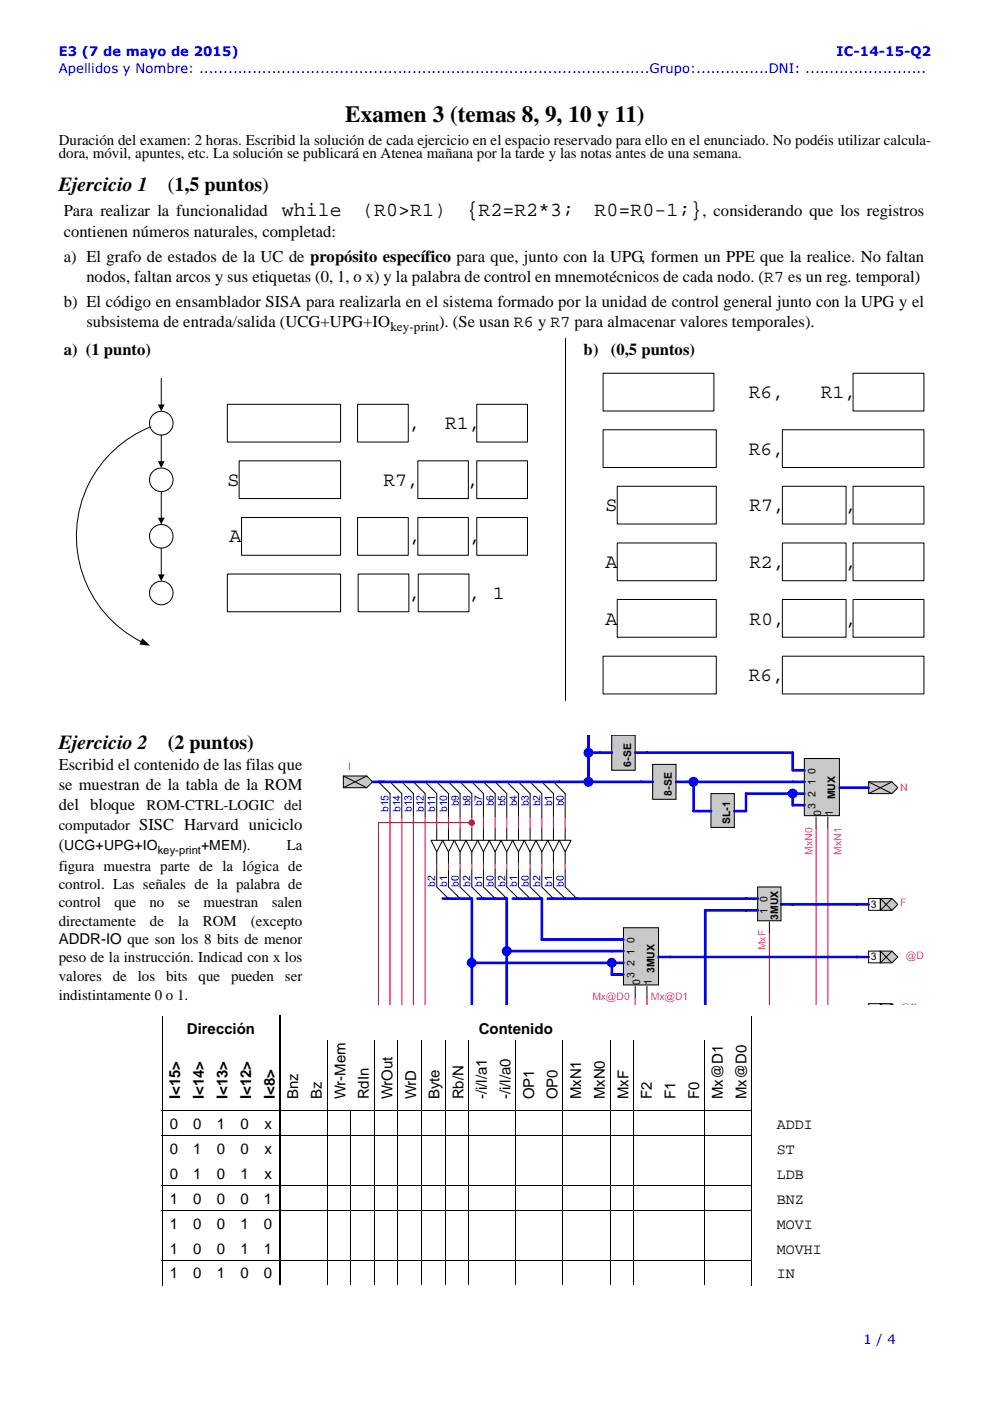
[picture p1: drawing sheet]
<svg xmlns="http://www.w3.org/2000/svg" width="210mm" height="297mm" viewBox="0 0 210 297" stroke-linecap="round" stroke-linejoin="round" font-family="sans-serif">
<g fill="none" stroke="#000" stroke-width=".21">
<path d="M120 71.8v76.8M34.4 215.3v20.1M159.3 215.3v20.1M34.2 235.5h125.2M34.4 235.5v37M69.3 220.6v51.9M74.3 235.4v37.1M79.4 220.6v51.9M84.4 220.6v51.9M89.4 220.6v51.9M94.4 220.6v51.9M99.4 220.6v51.9"/>
<path d="M109.3 220.6v51.9M119.3 220.6v51.9M129.4 220.6v51.9M134.4 220.6v51.9M149.4 220.6v51.9M159.3 235.5v37M34.3 240.7h125.1M34.3 251.3h125.1M34.3 256.6h125.1M34.3 267.2h125.1"/>
</g>
<path d="M59.4 215.3v57.2" fill="none" stroke="#000" stroke-width=".34"/>
<path d="M12.4 76.4h104.2v65.3h-104.2z" fill="#fff"/>
<circle cx="34.2" cy="89.7" r="2.51" fill="#fff"/>
<circle cx="34.2" cy="89.7" r="2.51" fill="none" stroke="#000" stroke-width=".21"/>
<circle cx="34.2" cy="101.7" r="2.5" fill="#fff"/>
<circle cx="34.2" cy="101.7" r="2.5" fill="none" stroke="#000" stroke-width=".21"/>
<circle cx="34.2" cy="113.7" r="2.5" fill="#fff"/>
<g fill="none" stroke="#000" stroke-width=".21">
<path d="M34.2 80.2v5.8M34.2 92.2v5.8M34.2 116.2v5.8"/>
<circle cx="34.2" cy="113.7" r="2.5"/>
</g>
<path d="M33.5 97.8h1.4l-.7 1.4zM33.5 85.8h1.4l-.7 1.4zM33.5 121.8h1.4l-.7 1.4z" fill="#000"/>
<circle cx="34.2" cy="125.7" r="2.5" fill="#fff"/>
<g fill="none" stroke="#000" stroke-width=".21">
<path d="M31.8 90.5a25 25 0 0 0-15.6 22.2 25 25 0 0 0 13.8 23.4M48.2 85.7h24v8h-24zM50.7 97.7h21.5v8h-21.5zM75.8 85.7h10.8v8h-10.8zM88.6 97.7h10.7v8h-10.7zM101.1 85.7h10.7v8h-10.7zM101.1 97.7h10.7v8h-10.7zM34.2 104.2v5.8M51.2 109.7h21v8h-21zM75.8 109.7h10.8v8h-10.8zM88.6 109.7h10.7v8h-10.7zM101.1 109.7h10.7v8h-10.7z"/>
<path d="M48.2 121.7h24v8h-24zM75.9 121.7h10.8v8h-10.8zM88.7 121.7h10.7v8h-10.7z"/>
<circle cx="34.2" cy="125.7" r="2.5"/>
</g>
<path d="M33.5 109.8h1.4l-.7 1.4zM30.2 135.3l1.6 1.6-2.2-.2z" fill="#000"/>
<path d="M123.9 76.4h73.2v71.6h-73.2z" fill="#fff"/>
<g fill="none" stroke="#000" stroke-width=".21">
<path d="M127.9 79.1h23.5v8h-23.5zM180.9 79.1h15v8h-15zM127.9 91.1h24v8h-24zM165.9 91.1h30v8h-30zM130.9 115.1h21v8h-21zM130.9 103.1h21v8h-21zM165.9 103.1h13.5v8h-13.5zM165.9 115.1h13.5v8h-13.5zM180.9 103.1h15v8h-15zM180.9 115.1h15v8h-15zM127.9 139.1h24v8h-24zM130.9 127.1h21v8h-21z"/>
<path d="M165.9 139.1h30v8h-30zM165.9 127.1h13.5v8h-13.5zM180.9 127.1h15v8h-15z"/>
</g>
<path d="M64 156h133.5v57.1h-133.5z" fill="#fff"/>
<path d="M184.2 165.8h4.9l1.3 1.2-1.3 1.3h-4.9z" fill-rule="evenodd" fill="#c8c8c8"/>
<path d="M184.2 165.8h4.9l1.3 1.2-1.3 1.3h-4.9zM184.2 165.8l4.9 2.5M189.1 165.8l-4.9 2.5" fill="none" stroke="#000" stroke-width=".21"/>
<path d="M72.8 164.5h4.9l1.3 1.3-1.3 1.2h-4.9z" fill-rule="evenodd" fill="#c8c8c8"/>
<g fill="none" stroke="#000" stroke-width=".21">
<path d="M72.8 164.5h4.9l1.3 1.3-1.3 1.2h-4.9zM72.8 164.5l4.9 2.5M77.7 164.5l-4.9 2.5M80.2 165.8l2.5 2.5M82.7 165.8l2.5 2.5M85.2 165.8l2.4 2.5M87.6 165.8l2.5 2.5M90.1 165.8l2.5 2.5M92.6 165.8l2.5 2.5M95.1 165.8l2.4 2.5M97.5 165.8l2.5 2.5M100 165.8l2.5 2.5"/>
<path d="M102.5 165.8l2.5 2.5M105 165.8l2.4 2.5M107.4 165.8l2.5 2.5M109.9 165.8l2.5 2.5M112.4 165.8l2.5 2.5M114.9 165.8l2.4 2.5M117.3 165.8l2.5 2.5"/>
</g>
<path d="M118.6 178.2h2.5l-1.3 2.4z" fill="#fff"/>
<path d="M118.6 178.2h2.5l-1.3 2.4z" fill="none" stroke="#000" stroke-width=".21"/>
<path d="M116.1 178.2h2.5l-1.3 2.4z" fill="#fff"/>
<path d="M116.1 178.2h2.5l-1.3 2.4z" fill="none" stroke="#000" stroke-width=".21"/>
<path d="M113.6 178.2h2.5l-1.2 2.4z" fill="#fff"/>
<path d="M113.6 178.2h2.5l-1.2 2.4zM114.9 188.1l2.4 2.4M117.3 188.1l2.5 2.4M119.8 188.1l2.5 2.4" fill="none" stroke="#000" stroke-width=".21"/>
<path d="M111.2 178.2h2.4l-1.2 2.4z" fill="#fff"/>
<path d="M111.2 178.2h2.4l-1.2 2.4z" fill="none" stroke="#000" stroke-width=".21"/>
<path d="M108.7 178.2h2.5l-1.3 2.4z" fill="#fff"/>
<path d="M108.7 178.2h2.5l-1.3 2.4z" fill="none" stroke="#000" stroke-width=".21"/>
<path d="M106.2 178.2h2.5l-1.3 2.4z" fill="#fff"/>
<path d="M106.2 178.2h2.5l-1.3 2.4zM107.4 188.1l2.5 2.4M109.9 188.1l2.5 2.4M112.4 188.1l2.5 2.4" fill="none" stroke="#000" stroke-width=".21"/>
<path d="M103.7 178.2h2.5l-1.2 2.4z" fill="#fff"/>
<path d="M103.7 178.2h2.5l-1.2 2.4z" fill="none" stroke="#000" stroke-width=".21"/>
<path d="M101.3 178.2h2.4l-1.2 2.4z" fill="#fff"/>
<path d="M101.3 178.2h2.4l-1.2 2.4z" fill="none" stroke="#000" stroke-width=".21"/>
<path d="M98.8 178.2h2.5l-1.3 2.4z" fill="#fff"/>
<path d="M98.8 178.2h2.5l-1.3 2.4zM100 188.1l2.5 2.4M102.5 188.1l2.5 2.4M105 188.1l2.4 2.4" fill="none" stroke="#000" stroke-width=".21"/>
<path d="M96.3 178.2h2.5l-1.3 2.4z" fill="#fff"/>
<path d="M96.3 178.2h2.5l-1.3 2.4z" fill="none" stroke="#000" stroke-width=".21"/>
<path d="M93.8 178.2h2.5l-1.2 2.4z" fill="#fff"/>
<path d="M93.8 178.2h2.5l-1.2 2.4z" fill="none" stroke="#000" stroke-width=".21"/>
<path d="M91.4 178.2h2.4l-1.2 2.4z" fill="#fff"/>
<path d="M91.4 178.2h2.4l-1.2 2.4zM92.6 188.1l2.5 2.4M95.1 188.1l2.4 2.4M97.5 188.1l2.5 2.4" fill="none" stroke="#000" stroke-width=".21"/>
<path d="M138.4 162.1h4.9v7.4h-4.9z" fill="#c8c8c8"/>
<path d="M138.4 162.1h4.9v7.4h-4.9z" fill="none" stroke="#000" stroke-width=".21"/>
<path d="M129.7 156h5v7.3h-5z" fill="#c8c8c8"/>
<path d="M129.7 156v7.3h5v-7.3" fill="none" stroke="#000" stroke-width=".21"/>
<path d="M170.5 160.8h7.5v12.1h-7.5z" fill="#c8c8c8"/>
<path d="M170.5 160.8h7.5v12.1h-7.5z" fill="none" stroke="#000" stroke-width=".21"/>
<path d="M150.7 168.3h5v7.1h-5z" fill="#c8c8c8"/>
<path d="M150.7 168.3h5v7.1h-5z" fill="none" stroke="#000" stroke-width=".21"/>
<path d="M186.7 190.5h2.4l1.3 1.3-1.3 1.2h-2.4z" fill-rule="evenodd" fill="#c8c8c8"/>
<path d="M186.7 190.5h2.4l1.3 1.3-1.3 1.2h-2.4zM186.7 190.5l2.4 2.5M189.1 190.5l-2.4 2.5" fill="none" stroke="#000" stroke-width=".21"/>
<path d="M184.2 190.5h2.4v2.5h-2.4z" fill="#fff"/>
<path d="M184.2 190.5h2.4v2.5h-2.4z" fill="none" stroke="#000" stroke-width=".21"/>
<path d="M160.6 188.1h5v7.1h-5z" fill="#c8c8c8"/>
<path d="M160.6 188.1h5v7.1h-5z" fill="none" stroke="#000" stroke-width=".21"/>
<path d="M186.7 201.7h2.4l1.3 1.2-1.3 1.2h-2.4z" fill-rule="evenodd" fill="#c8c8c8"/>
<path d="M186.7 201.7h2.4l1.3 1.2-1.3 1.2h-2.4zM186.7 201.7l2.4 2.4M189.1 201.7l-2.4 2.4" fill="none" stroke="#000" stroke-width=".21"/>
<path d="M184.2 201.7h2.4v2.4h-2.4z" fill="#fff"/>
<path d="M184.2 201.7h2.4v2.4h-2.4z" fill="none" stroke="#000" stroke-width=".21"/>
<path d="M186.7 212.8h2.4l1.3 .3h-3.7z" fill-rule="evenodd" fill="#c8c8c8"/>
<path d="M186.7 213.1v-.3h2.4l.3 .3M186.7 212.8l.2 .3M189.1 212.8l-.3 .3" fill="none" stroke="#000" stroke-width=".21"/>
<path d="M184.2 212.8h2.4v.3h-2.4z" fill="#fff"/>
<path d="M184.2 213.1v-.3h2.4v.3" fill="none" stroke="#000" stroke-width=".21"/>
<path d="M132.2 196.7h7.4v12.1h-7.4z" fill="#c8c8c8"/>
<g fill="none" stroke="#000" stroke-width=".21">
<path d="M82.7 168.3v4.9M87.6 168.3v4.9M90.1 168.3v4.9M92.6 168.3v4.9M92.6 175.7v2.5M95.1 168.3v4.9M95.1 175.7v2.5M97.5 168.3v4.9M97.5 175.7v2.5M100 168.3v4.9M100 175.7v2.5M102.5 168.3v4.9"/>
<path d="M102.5 175.7v2.5M105 168.3v4.9M105 175.7v2.5M107.4 168.3v4.9M107.4 175.7v2.5M109.9 168.3v4.9M109.9 175.7v2.5M112.4 168.3v4.9M112.4 175.7v2.5M114.9 168.3v4.9M114.9 175.7v2.5M117.3 168.3v4.9"/>
<path d="M117.3 175.7v2.5M119.8 168.3v4.9M119.8 175.7v2.5M92.6 180.6v2.5M92.6 184.3v3.8M95.1 180.6v2.5M95.1 184.3v3.8M97.5 180.6v2.5M97.5 184.3v3.8M100 180.6v2.5M100 184.3v3.8M102.5 180.6v2.5"/>
<path d="M102.5 184.3v3.8M105 180.6v2.5M105 184.3v3.8M107.4 180.6v2.5M107.4 184.3v3.8M109.9 180.6v2.5M109.9 184.3v3.8M112.4 180.6v2.5M112.4 184.3v3.8M114.9 180.6v2.5M114.9 184.3v3.8M117.3 180.6v2.5"/>
<path d="M117.3 184.3v3.8M119.8 180.6v2.5M119.8 184.3v3.8M132.2 196.7h7.4v12.1h-7.4z"/>
</g>
<g fill="none" stroke="#f00" stroke-width=".21">
<path d="M82.7 173.2v39.9M87.6 173.2v39.9M90.1 173.2v39.9M92.6 173.2v2.5M95.1 173.2v2.5M97.5 173.2v2.5M100 173.2v1.2h-19.8M102.5 173.2v2.5M105 173.2v2.5M107.4 173.2v2.5M109.9 173.2v2.5M112.4 173.2v2.5"/>
<path d="M114.9 173.2v2.5M117.3 173.2v2.5M119.8 173.2v2.5M92.6 183.1v1.2M95.1 183.1v1.2M97.5 183.1v1.2M100 183.1v1.2M102.5 183.1v1.2M105 183.1v1.2M107.4 183.1v1.2M109.9 183.1v1.2M112.4 183.1v1.2"/>
<path d="M114.9 183.1v1.2M117.3 183.1v1.2M119.8 183.1v1.2"/>
</g>
<circle cx="100" cy="174.4" r=".49" fill="#f00"/>
<circle cx="100" cy="174.4" r=".49" fill="none" stroke="#f00" stroke-width=".39"/>
<path d="M80.2 174.4v38.7M85.2 173.2v39.9M100 174.4v1.3M173 175.7v37.4M175.5 175.7v37.4M163.1 198v15.1M134.7 211.6v1.5M137.2 211.6v1.5" fill="none" stroke="#f00" stroke-width=".21"/>
<path d="M85.2 168.3v4.9M173 173.2v2.5M175.5 173.2v2.5M163.1 195.5v2.5M134.7 209.1v2.5M137.2 209.1v2.5" fill="none" stroke="#000" stroke-width=".21"/>
<path d="M129.7 159.6h-4.9v6.2M79 165.8h59.4" fill="none" stroke="#00f" stroke-width=".56"/>
<circle cx="124.8" cy="165.8" r=".5" fill="#00f"/>
<circle cx="124.8" cy="165.8" r=".5" fill="none" stroke="#00f" stroke-width="1.1"/>
<path d="M124.8 156v3.6" fill="none" stroke="#00f" stroke-width=".56"/>
<circle cx="124.8" cy="159.6" r=".49" fill="#00f"/>
<circle cx="124.8" cy="159.6" r=".49" fill="none" stroke="#00f" stroke-width="1.1"/>
<path d="M101.3 190.5h6.1v22.6M107.4 201.7h24.8" fill="none" stroke="#00f" stroke-width=".56"/>
<circle cx="107.4" cy="201.7" r=".51" fill="#00f"/>
<circle cx="107.4" cy="201.7" r=".51" fill="none" stroke="#00f" stroke-width="1.1"/>
<path d="M93.9 190.5h6.1M132.2 204.1h-2.5v2.5h2.5" fill="none" stroke="#00f" stroke-width=".56"/>
<circle cx="129.7" cy="204.1" r=".49" fill="#00f"/>
<circle cx="129.7" cy="204.1" r=".49" fill="none" stroke="#00f" stroke-width="1.1"/>
<path d="M100 190.5v22.6M100 204.1h29.7" fill="none" stroke="#00f" stroke-width=".56"/>
<circle cx="100" cy="204.1" r=".49" fill="#00f"/>
<circle cx="100" cy="204.1" r=".49" fill="none" stroke="#00f" stroke-width="1.1"/>
<path d="M134.7 159.6h33.4v3.7h2.5M143.4 165.8h2.4M147.1 165.8v6.2M148.3 172h2.5M168.1 165.8h2.5M178 167h6.2M108.7 190.5h6.2v8.7h17.3M116.1 190.5h44.6" fill="none" stroke="#00f" stroke-width=".56"/>
<circle cx="147" cy="165.8" r=".51" fill="#00f"/>
<circle cx="147" cy="165.8" r=".51" fill="none" stroke="#00f" stroke-width="1.1"/>
<path d="M145.8 165.8h22.3M147.1 172h1.2M155.7 172h2.5M170.6 168.3h-2.5v2.4h2.5" fill="none" stroke="#00f" stroke-width=".56"/>
<circle cx="168.1" cy="168.2" r=".5" fill="#00f"/>
<circle cx="168.1" cy="168.2" r=".5" fill="none" stroke="#00f" stroke-width="1.1"/>
<path d="M168.1 168.3h-9.9v3.7M160.7 193h-11.2v20.1M165.6 191.8h18.6M139.7 202.9h44.5" fill="none" stroke="#00f" stroke-width=".56"/>
<text font-size="4.9" x="73.2" y="25.8">Examen 3 (temas 8, 9, 10 y 11)</text>
<g font-size="4.2">
<text x="12.4" y="40.5">Ejercicio 1</text>
<text x="35.6" y="40.5">(1,5 puntos)</text>
<text x="59.8" y="45.8">while</text>
<text x="76.8" y="45.8">(R0&gt;R1)</text>
<text x="98.9" y="45.8">{R2=R2*3;</text>
<text x="126.1" y="45.8">R0=R0-1;}</text>
<text x="158.7" y="84.4">R6,</text>
<text x="174" y="84.4">R1,</text>
<text x="86.7" y="91">,</text>
<text x="94.3" y="91">R1,</text>
<text x="158.7" y="96.4">R6,</text>
<text x="48.2" y="103">S</text>
<text x="81.3" y="103">R7,</text>
<text x="99.1" y="103">,</text>
<text x="128.4" y="108.4">S</text>
<text x="158.9" y="108.4">R7,</text>
<text x="179.2" y="108.4">,</text>
<text x="48.7" y="115">A</text>
<text x="86.8" y="115">,</text>
<text x="99.5" y="115">,</text>
<text x="128.4" y="120.4">A</text>
<text x="158.9" y="120.4">R2,</text>
<text x="179.2" y="120.4">,</text>
<text x="86.7" y="127">,</text>
<text x="99.4" y="127">, 1</text>
<text x="128.4" y="132.4">A</text>
<text x="158.9" y="132.4">R0,</text>
<text x="179.2" y="132.4">,</text>
<text x="158.7" y="144.4">R6,</text>
<text x="12.4" y="158.9">Ejercicio 2</text>
<text x="35.6" y="158.9">(2 puntos)</text>
</g>
<g font-size="3.5">
<text x="13.5" y="45.8">Para realizar la funcionalidad</text>
<text x="148.9" y="45.8">, considerando que los registros</text>
<text x="13.5" y="50.3">contienen números naturales, completad:</text>
<text x="13.5" y="55.6">a) El grafo de estados de la UC de propósito específico para que, junto con la UPG, formen un PPE que la realice. No faltan</text>
<text x="18.3" y="59.8">nodos, faltan arcos y sus etiquetas (0, 1, o x) y la palabra de control en mnemotécnicos de cada nodo. (R7 es un reg. temporal)</text>
<text x="13.5" y="65.1">b) El código en ensamblador SISA para realizarla en el sistema formado por la unidad de control general junto con la UPG y el</text>
<text x="18.3" y="69.3">subsistema de entrada/salida (UCG+UPG+IO</text>
<text x="93.1" y="69.3">). (Se usan R6 y R7 para almacenar valores temporales).</text>
<text x="13.5" y="75.3">a) (1 punto)</text>
<text x="123.7" y="75.3">b)</text>
<text x="129.5" y="75.3">(0,5 puntos)</text>
<text x="12.4" y="163.3">Escribid el contenido de las filas que</text>
<text x="12.4" y="167.6">se muestran de la tabla de la ROM</text>
<text x="12.4" y="171.8">del bloque</text>
<text x="12.4" y="180.3">(</text>
</g>
<g font-size="3.2">
<text x="12.4" y="30.6">Duración del examen: 2 horas. Escribid la solución de cada ejercicio en el espacio reservado para ello en el enunciado. No podéis utilizar calcula-</text>
<text x="12.4" y="33.4">dora, móvil, apuntes, etc. La solución se publicará en Atenea mañana por la tarde y las notas antes de una semana.</text>
<text x="31" y="171.8">ROM-CTRL-LOGIC del</text>
<text x="12.4" y="176">computador SISC Harvard uniciclo</text>
<text x="12.4" y="184.7">figura muestra parte de la lógica de</text>
<text x="60.8" y="180.3">La</text>
<text x="12.4" y="188.5">control. Las señales de la palabra de</text>
<text x="12.4" y="192.4">control</text>
<text x="12.4" y="196.3">directamente</text>
<text x="24.3" y="192.4">que</text>
<text x="31.7" y="192.4">no</text>
<text x="31.8" y="196.3">de</text>
<text x="37.7" y="192.4">se</text>
<text x="37.8" y="196.3">la</text>
<text x="43" y="196.3">ROM</text>
<text x="43.1" y="192.4">muestran</text>
<text x="53.2" y="196.3">(excepto</text>
<text x="57.6" y="192.4">salen</text>
<text x="12.4" y="200.2">ADDR-IO que son los 8 bits de menor</text>
<text x="12.4" y="204">peso de la instrucción. Indicad con x los</text>
<text x="12.4" y="207.9">valores</text>
<text x="23.9" y="207.9">de</text>
<text x="29.2" y="207.9">los</text>
<text x="35.2" y="207.9">bits</text>
<text x="42.1" y="207.9">que</text>
<text x="49" y="207.9">pueden</text>
<text x="60.4" y="207.9">ser</text>
<text x="12.4" y="212">indistintamente 0 o 1.</text>
<text x="39.6" y="219.2">Dirección</text>
<text x="101.5" y="219.2">Contenido</text>
<text x="38.2" y="233.1" transform="rotate(-90 38.2 233.1)">I&lt;15&gt;</text>
<text x="43.2" y="233.1" transform="rotate(-90 43.2 233.1)">I&lt;14&gt;</text>
<text x="48.2" y="233.1" transform="rotate(-90 48.2 233.1)">I&lt;13&gt;</text>
<text x="53.3" y="233.1" transform="rotate(-90 53.3 233.1)">I&lt;12&gt;</text>
<text x="58.3" y="233.1" transform="rotate(-90 58.3 233.1)">I&lt;8&gt;</text>
<text x="63.2" y="233.1" transform="rotate(-90 63.2 233.1)">Bnz</text>
<text x="68.2" y="233.1" transform="rotate(-90 68.2 233.1)">Bz</text>
<text x="73.2" y="233.1" transform="rotate(-90 73.2 233.1)">Wr-Mem</text>
<text x="78.2" y="233.1" transform="rotate(-90 78.2 233.1)">RdIn</text>
<text x="83.2" y="233.1" transform="rotate(-90 83.2 233.1)">WrOut</text>
<text x="88.2" y="233.1" transform="rotate(-90 88.2 233.1)">WrD</text>
<text x="93.2" y="233.1" transform="rotate(-90 93.2 233.1)">Byte</text>
<text x="98.3" y="233.1" transform="rotate(-90 98.3 233.1)">Rb/N</text>
<text x="103.3" y="233.1" transform="rotate(-90 103.3 233.1)">-/i/l/a1</text>
<text x="108.2" y="233.1" transform="rotate(-90 108.2 233.1)">-/i/l/a0</text>
<text x="113.2" y="233.1" transform="rotate(-90 113.2 233.1)">OP1</text>
<text x="118.2" y="233.1" transform="rotate(-90 118.2 233.1)">OP0</text>
<text x="123.2" y="233.1" transform="rotate(-90 123.2 233.1)">MxN1</text>
<text x="128.2" y="233.1" transform="rotate(-90 128.2 233.1)">MxN0</text>
<text x="133.2" y="233.1" transform="rotate(-90 133.2 233.1)">MxF</text>
<text x="138.2" y="233.1" transform="rotate(-90 138.2 233.1)">F2</text>
<text x="143.3" y="233.1" transform="rotate(-90 143.3 233.1)">F1</text>
<text x="148.3" y="233.1" transform="rotate(-90 148.3 233.1)">F0</text>
<text x="153.2" y="233.1" transform="rotate(-90 153.2 233.1)">Mx@D1</text>
<text x="158.2" y="233.1" transform="rotate(-90 158.2 233.1)">Mx@D0</text>
<text x="36" y="239.3">0</text>
<text x="41" y="239.3">0</text>
<text x="46" y="239.3">1</text>
<text x="51" y="239.3">0</text>
<text x="56" y="239.3">x</text>
<text x="164.7" y="239.3">ADDI</text>
<text x="36" y="244.6">0</text>
<text x="41" y="244.6">1</text>
<text x="46" y="244.6">0</text>
<text x="51" y="244.6">0</text>
<text x="56" y="244.6">x</text>
<text x="164.7" y="244.6">ST</text>
<text x="36" y="249.9">0</text>
<text x="41" y="249.9">1</text>
<text x="46" y="249.9">0</text>
<text x="51" y="249.9">1</text>
<text x="56" y="249.9">x</text>
<text x="164.7" y="249.9">LDB</text>
<text x="36" y="255.2">1</text>
<text x="41" y="255.2">0</text>
<text x="46" y="255.2">0</text>
<text x="51" y="255.2">0</text>
<text x="56" y="255.2">1</text>
<text x="164.7" y="255.2">BNZ</text>
<text x="36" y="260.5">1</text>
<text x="41" y="260.5">0</text>
<text x="46" y="260.5">0</text>
<text x="51" y="260.5">1</text>
<text x="56" y="260.5">0</text>
<text x="164.7" y="260.5">MOVI</text>
<text x="36" y="265.8">1</text>
<text x="41" y="265.8">0</text>
<text x="46" y="265.8">0</text>
<text x="51" y="265.8">1</text>
<text x="56" y="265.8">1</text>
<text x="164.7" y="265.8">MOVHI</text>
<text x="36" y="271.1">1</text>
<text x="41" y="271.1">0</text>
<text x="46" y="271.1">1</text>
<text x="51" y="271.1">0</text>
<text x="56" y="271.1">0</text>
<text x="164.7" y="271.1">IN</text>
</g>
<g font-size="3">
<text x="13.6" y="180.3">UCG+UPG+IO</text>
<text x="42.6" y="180.3">+MEM).</text>
</g>
<g font-size="2.8" fill="#00f">
<text x="12.4" y="11.9">E3 (7 de mayo de 2015)</text>
<text x="177.4" y="11.9">IC-14-15-Q2</text>
<text x="12.4" y="15.4">Apellidos y Nombre: .............................................................................................Grupo:...............DNI: .........................</text>
<text x="183.1" y="284.9">1 / 4</text>
</g>
<text font-size="2.8" x="82.8" y="70.2">key-print</text>
<text font-size="2.4" x="33.4" y="181">key-print</text>
<g font-size="2.2" fill="#f0f">
<text x="73.8" y="163.3">I</text>
<text x="190.9" y="167.8">N</text>
<text x="172.3" y="181.2" transform="rotate(-90 172.3 181.2)">MxN0</text>
<text x="178.4" y="181.2" transform="rotate(-90 178.4 181.2)">MxN1</text>
<text x="190.9" y="192.1">F</text>
<text x="162.4" y="201.5" transform="rotate(-90 162.4 201.5)">MxF</text>
<text x="192.1" y="203.3">@D</text>
<text x="125.6" y="212.1">Mx@D0</text>
<text x="138" y="212.1">Mx@D1</text>
<text x="190.9" y="214.4">@B</text>
</g>
<g font-size="2.2">
<text x="133.8" y="162.6" transform="rotate(-90 133.8 162.6)">6-SE</text>
<text x="172.9" y="166.5" transform="rotate(-90 172.9 166.5)">1</text>
<text x="172.9" y="164" transform="rotate(-90 172.9 164)">0</text>
<text x="142.4" y="168.7" transform="rotate(-90 142.4 168.7)">8-SE</text>
<text x="172.9" y="171.5" transform="rotate(-90 172.9 171.5)">3</text>
<text x="172.9" y="169" transform="rotate(-90 172.9 169)">2</text>
<text x="174.1" y="172.9" transform="rotate(-90 174.1 172.9)">0</text>
<text x="176.6" y="172.9" transform="rotate(-90 176.6 172.9)">1</text>
<text x="177.1" y="169.5" transform="rotate(-90 177.1 169.5)">MUX</text>
<text x="154.8" y="174.7" transform="rotate(-90 154.8 174.7)">SL-1</text>
<text x="162.7" y="191.3" transform="rotate(-90 162.7 191.3)">0</text>
<text x="162.7" y="193.7" transform="rotate(-90 162.7 193.7)">1</text>
<text x="165" y="195" transform="rotate(-90 165 195)">3MUX</text>
<text x="184.7" y="192.5">3</text>
<text x="134.5" y="202.4" transform="rotate(-90 134.5 202.4)">1</text>
<text x="134.5" y="199.9" transform="rotate(-90 134.5 199.9)">0</text>
<text x="184.7" y="203.6">3</text>
<text x="134.5" y="207.3" transform="rotate(-90 134.5 207.3)">3</text>
<text x="134.5" y="204.9" transform="rotate(-90 134.5 204.9)">2</text>
<text x="135.7" y="208.8" transform="rotate(-90 135.7 208.8)">0</text>
<text x="138.2" y="208.8" transform="rotate(-90 138.2 208.8)">1</text>
<text x="138.7" y="206.4" transform="rotate(-90 138.7 206.4)">3MUX</text>
<text x="184.7" y="214.8">3</text>
</g>
<g font-size="2.2" fill="#00f">
<text x="82.4" y="172.2" transform="rotate(-90 82.4 172.2)">b15</text>
<text x="84.9" y="172.2" transform="rotate(-90 84.9 172.2)">b14</text>
<text x="87.4" y="172.2" transform="rotate(-90 87.4 172.2)">b13</text>
<text x="89.8" y="172.2" transform="rotate(-90 89.8 172.2)">b12</text>
<text x="92.3" y="172.2" transform="rotate(-90 92.3 172.2)">b11</text>
<text x="94.8" y="172.2" transform="rotate(-90 94.8 172.2)">b10</text>
<text x="97.2" y="171" transform="rotate(-90 97.2 171)">b9</text>
<text x="99.7" y="171" transform="rotate(-90 99.7 171)">b8</text>
<text x="102.2" y="171" transform="rotate(-90 102.2 171)">b7</text>
<text x="104.7" y="171" transform="rotate(-90 104.7 171)">b6</text>
<text x="107.1" y="171" transform="rotate(-90 107.1 171)">b5</text>
<text x="109.6" y="171" transform="rotate(-90 109.6 171)">b4</text>
<text x="112.1" y="171" transform="rotate(-90 112.1 171)">b3</text>
<text x="114.6" y="171" transform="rotate(-90 114.6 171)">b2</text>
<text x="117" y="171" transform="rotate(-90 117 171)">b1</text>
<text x="119.5" y="171" transform="rotate(-90 119.5 171)">b0</text>
<text x="92.3" y="188.1" transform="rotate(-90 92.3 188.1)">b2</text>
<text x="94.8" y="188.1" transform="rotate(-90 94.8 188.1)">b1</text>
<text x="97.2" y="188.1" transform="rotate(-90 97.2 188.1)">b0</text>
<text x="99.7" y="188.1" transform="rotate(-90 99.7 188.1)">b2</text>
<text x="102.2" y="188.1" transform="rotate(-90 102.2 188.1)">b1</text>
<text x="104.7" y="188.1" transform="rotate(-90 104.7 188.1)">b0</text>
<text x="107.1" y="188.1" transform="rotate(-90 107.1 188.1)">b2</text>
<text x="109.6" y="188.1" transform="rotate(-90 109.6 188.1)">b1</text>
<text x="112.1" y="188.1" transform="rotate(-90 112.1 188.1)">b0</text>
<text x="114.6" y="188.1" transform="rotate(-90 114.6 188.1)">b2</text>
<text x="117" y="188.1" transform="rotate(-90 117 188.1)">b1</text>
<text x="119.5" y="188.1" transform="rotate(-90 119.5 188.1)">b0</text>
</g>
</svg>
